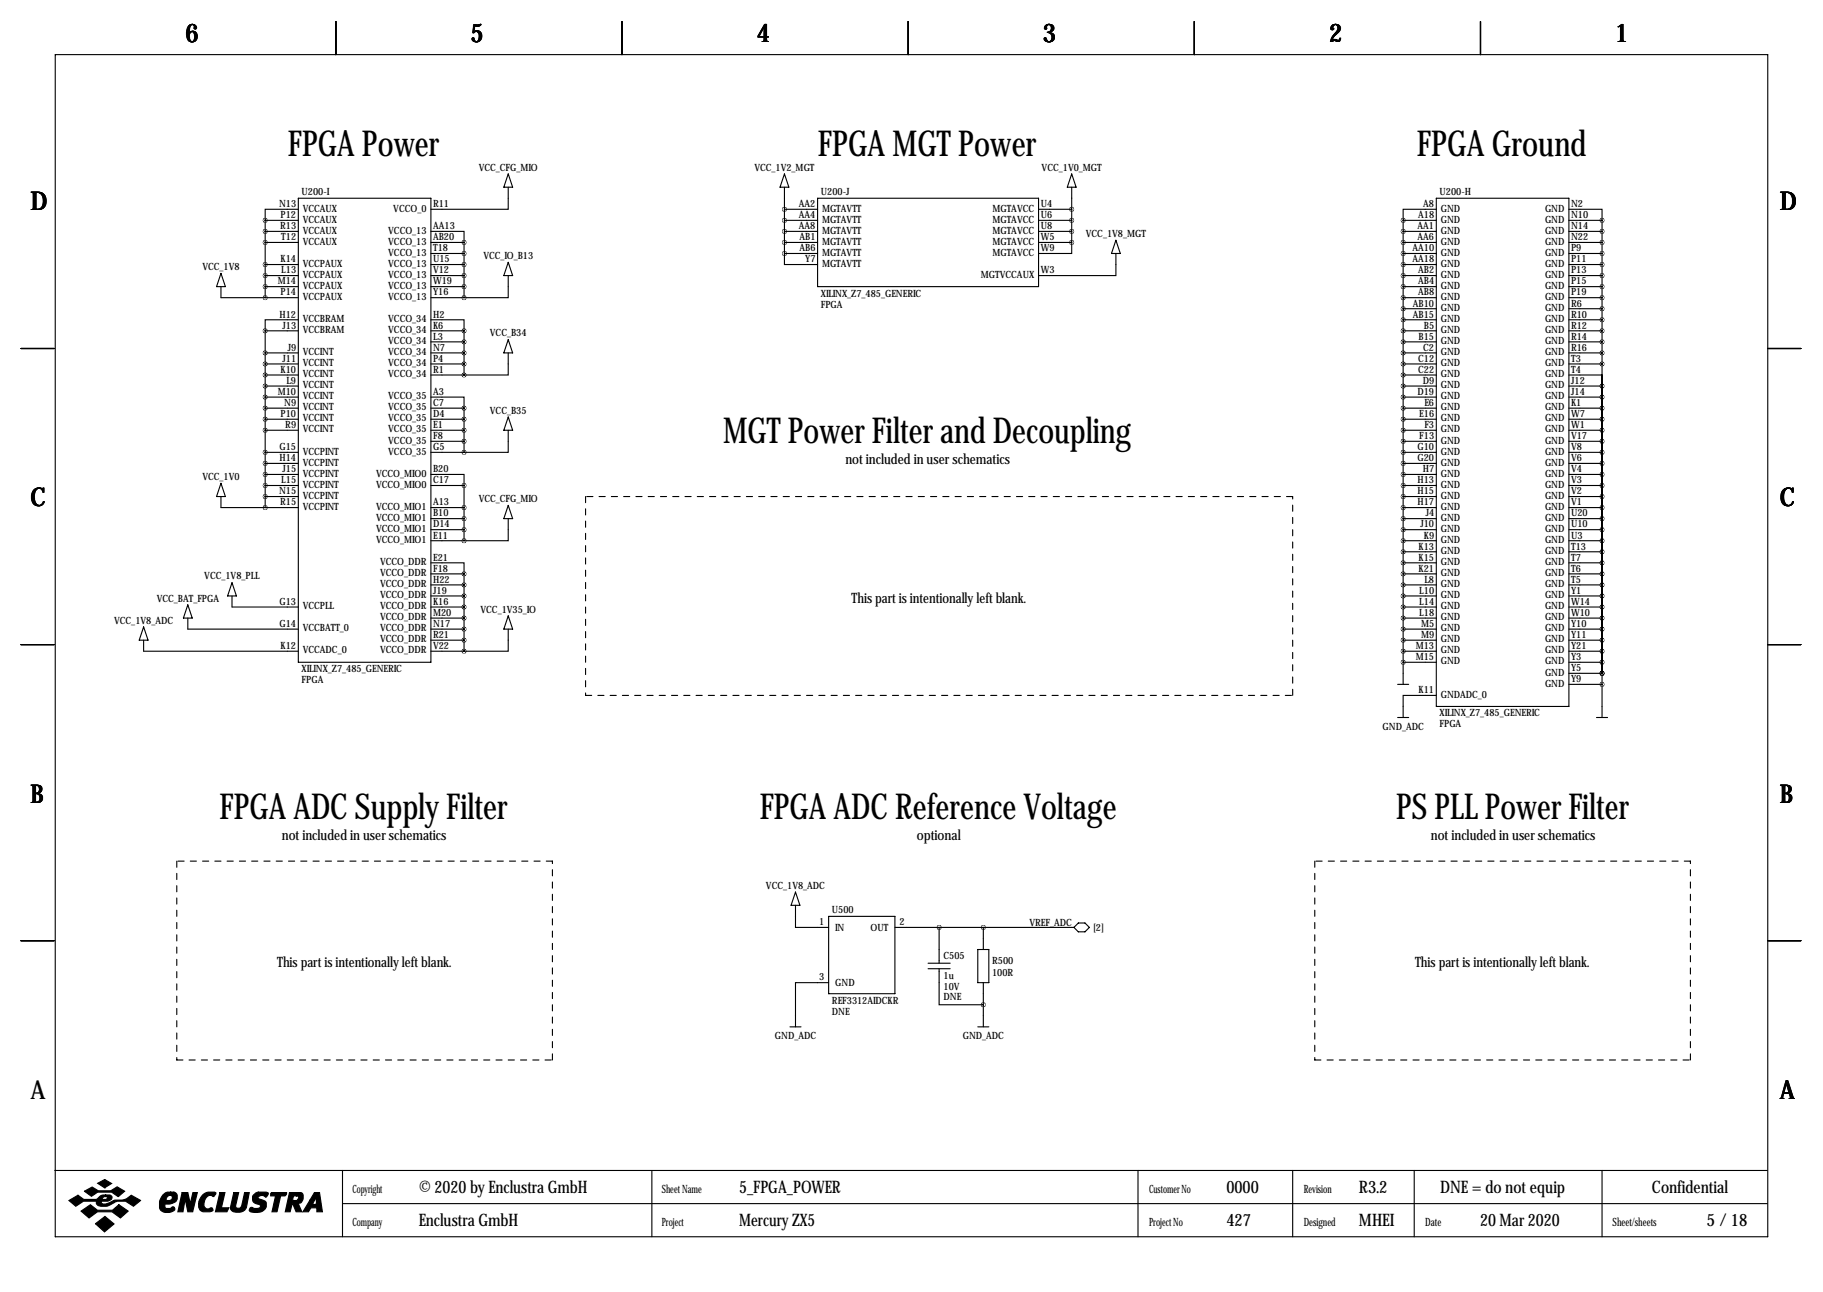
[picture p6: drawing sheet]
<svg xmlns="http://www.w3.org/2000/svg" width="419mm" height="297mm" viewBox="0 0 419 297" stroke-linecap="round" stroke-linejoin="round" font-family="sans-serif">
<g fill="none" stroke="#000" stroke-width=".25">
<path d="M12.7 12.6h393.7v271.7h-393.7zM77.2 4.9v7.7M143 4.9v7.7M208.8 4.9v7.7M274.6 4.9v7.7M340.4 4.9v7.7M116.8 40l1.1 3h-2.1zM180.3 40l1.1 3h-2.1zM246.4 40l1 3h-2zM61 50.7h7.6M61 53.2h7.6M61 55.7h7.6"/>
<path d="M61 50.7v17.7M68.6 48.1h-7.6v2.6M68.6 45.6h30.5v106.7h-30.5zM99.1 53.2h7.6v2.5M99.1 55.7h7.6M99.1 58.3h7.6M106.7 55.7v12.7M116.8 43v5.1h-17.7M180.3 58.3v2.5h7.7M180.3 48.1h7.7M180.3 50.7h7.7M180.3 53.2h7.7"/>
<path d="M180.3 55.7h7.7M180.3 58.3h7.7M180.3 43v15.3M188 45.6h50.8v20.3h-50.8zM238.8 48.1h7.6M238.8 50.7h7.6M238.8 53.2h7.6M238.8 55.7h7.6M246.4 55.7v2.6h-7.6M246.4 43v12.7M256.5 58.3v5.1h-17.7M256.5 55.2l1.1 3.1h-2.1z"/>
<path d="M322.6 50.7h7.6M322.6 53.2h7.6M322.6 55.7h7.6M322.6 58.3h7.6M322.6 50.7v106.6M330.2 48.1h-7.6v2.6M330.2 45.6h30.5v116.8h-30.5zM360.7 48.1h7.6v2.6M360.7 50.7h7.6M360.7 53.2h7.6M360.7 55.7h7.6M360.7 58.3h7.6"/>
<path d="M368.3 50.7v114.3M50.8 62.9l1 3h-2zM50.8 65.9v2.5h17.8M61 60.8h7.6M61 63.4h7.6M61 65.9h7.6M61 76.1h7.6M61 76.1v40.6M68.6 73.5h-7.6v2.6M99.1 73.5h7.6v2.6M99.1 60.8h7.6M99.1 63.4h7.6"/>
<path d="M99.1 65.9h7.6M99.1 68.4h7.6M99.1 76.1h7.6M99.1 78.6h7.6M106.7 76.1v10.1M116.8 63.4v5h-10.1M116.8 60.3l1.1 3.1h-2.1zM116.8 78.1l1.1 3h-2.1zM322.6 60.8h7.6M322.6 63.4h7.6M322.6 65.9h7.6M322.6 68.4h7.6"/>
<path d="M322.6 71h7.6M322.6 73.5h7.6M322.6 76.1h7.6M322.6 78.6h7.6M360.7 60.8h7.6M360.7 63.4h7.6M360.7 65.9h7.6M360.7 68.4h7.6M360.7 71h7.6M360.7 73.5h7.6M360.7 76.1h7.6M360.7 78.6h7.6"/>
<path d="M4.8 80.1h7.6M61 81.1h7.6M61 83.7h7.6M61 86.2h7.6M61 88.8h7.6M61 91.3h7.6M61 93.8h7.6M61 96.4h7.6M61 98.9h7.6M99.1 91.3h7.6v2.5M99.1 81.1h7.6M99.1 83.7h7.6"/>
<path d="M99.1 86.2h7.6M99.1 93.8h7.6M99.1 96.4h7.6M99.1 98.9h7.6M106.7 93.8v10.2M116.8 98.9v5.1h-10.1M116.8 81.1v5.1h-10.1M116.8 95.9l1.1 3h-2.1zM322.6 81.1h7.6M322.6 83.7h7.6M322.6 86.2h7.6M322.6 88.8h7.6"/>
<path d="M322.6 91.3h7.6M322.6 93.8h7.6M322.6 96.4h7.6M322.6 98.9h7.6M360.7 93.8h7.6v2.6M360.7 91.3h7.6v2.5M360.7 88.8h7.6v2.5M360.7 86.2h7.6v2.6M360.7 98.9h7.6v2.6M360.7 96.4h7.6v2.5M360.7 81.1h7.6M360.7 83.7h7.6"/>
<path d="M406.4 80.1h7.6M50.8 111.1l1 3.1h-2zM50.8 114.2v2.5h17.8M61 104h7.6M61 106.5h7.6M61 109.1h7.6M61 111.6h7.6M61 114.2h7.6M99.1 109.1h7.6v2.5M99.1 101.5h7.6M99.1 104h7.6M99.1 111.6h7.6"/>
<path d="M99.1 116.7h7.6M99.1 119.2h7.6M106.7 111.6v12.7M116.8 119.2v5.1h-10.1M116.8 116.2l1.1 3h-2.1zM322.6 101.5h7.6M322.6 104h7.6M322.6 106.5h7.6M322.6 109.1h7.6M322.6 111.6h7.6M322.6 114.2h7.6M322.6 116.7h7.6"/>
<path d="M322.6 119.2h7.6M360.7 104h7.6v2.5M360.7 101.5h7.6v2.5M360.7 114.2h7.6v2.5M360.7 111.6h7.6v2.6M360.7 109.1h7.6v2.5M360.7 106.5h7.6v2.6M360.7 119.2h7.6v2.6M360.7 116.7h7.6v2.5M43.2 139.1l1 3h-2zM53.3 134l1.1 3h-2.1zM53.3 137v2.6h15.3"/>
<path d="M99.1 129.4h7.6v2.5M99.1 121.8h7.6M99.1 124.3h7.6M99.1 131.9h7.6M99.1 134.5h7.6M99.1 137h7.6M99.1 139.6h7.6M106.7 131.9v17.8M322.6 121.8h7.6M322.6 124.3h7.6M322.6 126.9h7.6M322.6 129.4h7.6"/>
<path d="M322.6 131.9h7.6M322.6 134.5h7.6M322.6 137h7.6M322.6 139.6h7.6M360.7 124.3h7.6v2.6M360.7 121.8h7.6v2.5M360.7 134.5h7.6v2.5M360.7 131.9h7.6v2.6M360.7 129.4h7.6v2.5M360.7 126.9h7.6v2.5M360.7 139.6h7.6v2.5M360.7 137h7.6v2.6"/>
<path d="M4.8 148.2h7.6M33 144.1l1 3.1h-2zM33 147.2v2.5h35.6M43.2 142.1v2.5h25.4M99.1 142.1h7.6M99.1 144.6h7.6M99.1 147.2h7.6M99.1 149.7h7.6M116.8 144.6v5.1h-10.1M116.8 141.6l1.1 3h-2.1zM321.3 157.3h2.5M322.6 142.1h7.6"/>
<path d="M322.6 144.6h7.6M322.6 147.2h7.6M322.6 149.7h7.6M322.6 152.3h7.6M330.2 159.9h-7.6v5.1M360.7 144.6h7.6v2.6M360.7 142.1h7.6v2.5M360.7 152.3h7.6v2.5M360.7 149.7h7.6v2.6M360.7 147.2h7.6v2.5M360.7 154.8h7.6M360.7 157.3h7.6"/>
<path d="M368.3 154.8h.1M406.4 148.2h7.6M321.3 165h2.5M367 165h2.6M4.8 216.3h7.6M182.9 208.1v5.1h7.6M182.9 205.1l1 3h-2zM190.5 210.7h15.2v17.8h-15.2zM205.7 213.2h41.2M215.9 213.2v8.2M224.8 218.3h2.5v7.6h-2.5zM226.1 213.2v5.1"/>
<path d="M247.9 212.2h1.5l1 1-1 1h-1.5l-1-1zM406.4 216.3h7.6M181.6 236.1h2.5M190.5 225.9h-7.6v10.2M213.4 221.4h5M213.4 222.7h5M215.9 222.7v8.3h10.2M224.8 236.1h2.5M226.1 225.9v10.2M12.6 269.1h393.7M78.7 269.1v15.2M78.7 276.7h327.6"/>
<path d="M149.9 269.1v15.2M261.6 269.1v15.2M297.2 269.1v15.2M325.1 269.1v15.2M368.3 269.1v15.2"/>
</g>
<g fill="#000" stroke="#000" stroke-width=".25">
<path d="M15.8 276l2.1-1.2 1.4 1h2.8l.3-.2a1.77 1.77 0 0 1 1.9-.9v.4l-.6 .2-.2 .5h.9l.3-.6-.4-.1v-.4h.9a.59 .59 0 0 1 .6 .7l-.2 .4-.8 .4h-1.4l-.1 .1 .1 .4a3.2 3.2 0 0 0 2.7-.7l.3-.1a4 4 0 0 0 3.8-1.1l2.1 1.2-1.6 1.3a4 4 0 0 0-5.5-.2 2.66 2.66 0 0 1-2.9-.2l-.1-.7h-3l-1.8 1.1zM19.4 273.9l1.8-1 1.4 .9h2.9l1.4-.9 1.8 1-1.5 1.2-1.5-1h-3.2l-1.5 .9zM22.5 272l1.6-.8 1.6 .9-1.6 1zM18.6 278.4l2.2-1.4 1.6 1.2h3.5l1.4-1.2 2.2 1.4-1.8 1.6-1.9-1.4h-3.4l-1.9 1.4zM37.4 274.7a1.75 1.75 0 0 1 1.8-.6v.7a.82 .82 0 0 0-.8 1.2h.6a.6 .6 0 0 0 .6-.5 .6 .6 0 0 0-.4-.7v-.7h.8l.5 .3a1.61 1.61 0 0 1 0 1.7 1.61 1.61 0 0 1-1.5 .7h-1v.9l.2 .1h.9l.7-.4 .4 .4a1.06 1.06 0 0 1-1.3 1 1.82 1.82 0 0 1-2.2-1.1 3.5 3.5 0 0 1 .7-3zM41.9 274.2h1.3l.5 2.6 .6-2.6h1.1l-1.1 4.4h-1.1l-.6-2.9-.5 2.9h-1.2zM46.7 274.6a2.78 2.78 0 0 1 2.9-.4l-.4 .9a1.32 1.32 0 0 0-2.1 .8l-.2 .8a.98 .98 0 0 0 1.1 1.2 .55 .55 0 0 1 .6-.2 .55 .55 0 0 1 .4 .6l-.7 .3-1.8-.1a1.79 1.79 0 0 1-.8-2.3zM50.5 274.2h1.2l-.8 3.5h1.7l-.4 .9h-2.7zM53.7 274.2h1.2l-.7 3.1a.73 .73 0 0 0 .7 .5 .73 .73 0 0 0 .7-.6l.6-3h1.1l-.7 3.4a2.28 2.28 0 0 1-3.6 .4v-.4zM58.3 274.7l.8-.6h2.1l.5 .2v.2l-.6 .7a.96 .96 0 0 0-1-.4 .96 .96 0 0 0-.8 .6l1.7 .8a1.71 1.71 0 0 1-.1 1.8 1.71 1.71 0 0 1-1.7 .8l-1.4-.2a.51 .51 0 0 1-.4-.7 .51 .51 0 0 1 .8-.2l1 .1a.52 .52 0 0 0 .6-.2 .52 .52 0 0 0-.2-.7 1.39 1.39 0 0 1-1.4-.6 1.39 1.39 0 0 1 .1-1.6zM62.2 274.4l.2-.2h3.5l-.1 .4-.3 .3h-1l-.8 3.7h-1.2l.8-3.7h-1.1zM66.5 274.2h1.7v.7h-.7l-.2 1.1h.9l.3-.3a.44 .44 0 0 0 .1-.5 .44 .44 0 0 0-.4-.3v-.7h1l.3 .2 .2 .3v.9a1.03 1.03 0 0 1-1.2 1l.9 2h-1.3l-.8-1.8h-.1l-.5 1.8h-1.1z"/>
<path d="M72.3 274.2h1.2l.6 4.4h-1.3v-.9h-1.3l-.6 .9h-1.3l1.7-2.7h1l-.4 .8 .2 .2h.4l.2-.2v-1.5l-.4 .7h-1zM21.9 281.3l2.2-1.6 2.1 1.7-2.2 1.8z"/>
</g>
<path d="M134.6 114.2v45.7M297.2 114.2h-162.6M134.6 159.9h162.6M297.2 159.9v-45.7M40.6 198v45.7M127 198h-86.4M302.3 198v45.7M388.6 198h-86.3M40.6 243.7h86.4M127 243.7v-45.7M302.3 243.7h86.3M388.6 243.7v-45.7" fill="none" stroke="#000" stroke-width=".25" stroke-dasharray="1.4 1.4"/>
<path d="M322.5 152.3a.05 .05 0 0 0 .1 0 .05 .05 0 0 0-.1 0zM322.5 149.7a.05 .05 0 0 0 .1 0 .05 .05 0 0 0-.1 0zM322.5 147.2a.05 .05 0 0 0 .1 0 .05 .05 0 0 0-.1 0zM322.5 144.6a.05 .05 0 0 0 .1 0 .05 .05 0 0 0-.1 0zM322.5 142.1a.05 .05 0 0 0 .1 0 .05 .05 0 0 0-.1 0zM322.5 139.6a.05 .05 0 0 0 .1 0 .05 .05 0 0 0-.1 0zM322.5 137a.05 .05 0 0 0 .1 0 .05 .05 0 0 0-.1 0zM322.5 134.5a.05 .05 0 0 0 .1 0 .05 .05 0 0 0-.1 0zM322.5 131.9a.05 .05 0 0 0 .1 0 .05 .05 0 0 0-.1 0zM322.5 129.4a.05 .05 0 0 0 .1 0 .05 .05 0 0 0-.1 0zM322.5 126.9a.05 .05 0 0 0 .1 0 .05 .05 0 0 0-.1 0zM322.5 124.3a.05 .05 0 0 0 .1 0 .05 .05 0 0 0-.1 0zM322.5 121.8a.05 .05 0 0 0 .1 0 .05 .05 0 0 0-.1 0zM322.5 119.2a.05 .05 0 0 0 .1 0 .05 .05 0 0 0-.1 0zM322.5 116.7a.05 .05 0 0 0 .1 0 .05 .05 0 0 0-.1 0zM322.5 114.2a.05 .05 0 0 0 .1 0 .05 .05 0 0 0-.1 0zM322.5 111.6a.05 .05 0 0 0 .1 0 .05 .05 0 0 0-.1 0zM322.5 109.1a.05 .05 0 0 0 .1 0 .05 .05 0 0 0-.1 0zM322.5 106.5a.05 .05 0 0 0 .1 0 .05 .05 0 0 0-.1 0zM322.5 104a.05 .05 0 0 0 .1 0 .05 .05 0 0 0-.1 0zM322.5 101.5a.05 .05 0 0 0 .1 0 .05 .05 0 0 0-.1 0zM322.5 98.9a.05 .05 0 0 0 .1 0 .05 .05 0 0 0-.1 0zM322.5 96.4a.05 .05 0 0 0 .1 0 .05 .05 0 0 0-.1 0zM322.5 93.8a.05 .05 0 0 0 .1 0 .05 .05 0 0 0-.1 0zM322.5 91.3a.05 .05 0 0 0 .1 0 .05 .05 0 0 0-.1 0zM322.5 88.8a.05 .05 0 0 0 .1 0 .05 .05 0 0 0-.1 0zM322.5 86.2a.05 .05 0 0 0 .1 0 .05 .05 0 0 0-.1 0zM322.5 83.7a.05 .05 0 0 0 .1 0 .05 .05 0 0 0-.1 0zM180.3 48.1a.05 .05 0 0 0 .1 0 .05 .05 0 0 0-.1 0zM180.3 50.7a.05 .05 0 0 0 .1 0 .05 .05 0 0 0-.1 0zM180.3 53.2a.05 .05 0 0 0 .1 0 .05 .05 0 0 0-.1 0zM180.3 55.7a.05 .05 0 0 0 .1 0 .05 .05 0 0 0-.1 0zM180.3 58.3a.05 .05 0 0 0 .1 0 .05 .05 0 0 0-.1 0zM246.3 48.1a.05 .05 0 0 0 .1 0 .05 .05 0 0 0-.1 0zM246.3 50.7a.05 .05 0 0 0 .1 0 .05 .05 0 0 0-.1 0zM246.3 53.2a.05 .05 0 0 0 .1 0 .05 .05 0 0 0-.1 0zM246.3 55.7a.05 .05 0 0 0 .1 0 .05 .05 0 0 0-.1 0zM322.5 81.1a.05 .05 0 0 0 .1 0 .05 .05 0 0 0-.1 0zM226 231a.05 .05 0 0 0 .1 0 .05 .05 0 0 0-.1 0zM322.5 78.6a.05 .05 0 0 0 .1 0 .05 .05 0 0 0-.1 0zM322.5 50.7a.05 .05 0 0 0 .1 0 .05 .05 0 0 0-.1 0zM322.5 53.2a.05 .05 0 0 0 .1 0 .05 .05 0 0 0-.1 0zM322.5 55.7a.05 .05 0 0 0 .1 0 .05 .05 0 0 0-.1 0zM322.5 58.3a.05 .05 0 0 0 .1 0 .05 .05 0 0 0-.1 0zM322.5 60.8a.05 .05 0 0 0 .1 0 .05 .05 0 0 0-.1 0zM322.5 63.4a.05 .05 0 0 0 .1 0 .05 .05 0 0 0-.1 0zM322.5 65.9a.05 .05 0 0 0 .1 0 .05 .05 0 0 0-.1 0zM322.5 68.4a.05 .05 0 0 0 .1 0 .05 .05 0 0 0-.1 0zM322.5 71a.05 .05 0 0 0 .1 0 .05 .05 0 0 0-.1 0zM322.5 73.5a.05 .05 0 0 0 .1 0 .05 .05 0 0 0-.1 0zM322.5 76.1a.05 .05 0 0 0 .1 0 .05 .05 0 0 0-.1 0zM226 213.2a.05 .05 0 0 0 .1 0 .05 .05 0 0 0-.1 0zM60.9 50.7a.05 .05 0 0 0 .1 0 .05 .05 0 0 0-.1 0zM60.9 53.2a.05 .05 0 0 0 .1 0 .05 .05 0 0 0-.1 0zM60.9 63.4a.05 .05 0 0 0 .1 0 .05 .05 0 0 0-.1 0zM60.9 65.9a.05 .05 0 0 0 .1 0 .05 .05 0 0 0-.1 0zM60.9 83.7a.05 .05 0 0 0 .1 0 .05 .05 0 0 0-.1 0zM60.9 86.2a.05 .05 0 0 0 .1 0 .05 .05 0 0 0-.1 0zM60.9 88.8a.05 .05 0 0 0 .1 0 .05 .05 0 0 0-.1 0zM60.9 91.3a.05 .05 0 0 0 .1 0 .05 .05 0 0 0-.1 0zM60.9 93.8a.05 .05 0 0 0 .1 0 .05 .05 0 0 0-.1 0zM60.9 96.4a.05 .05 0 0 0 .1 0 .05 .05 0 0 0-.1 0zM60.9 106.5a.05 .05 0 0 0 .1 0 .05 .05 0 0 0-.1 0zM60.9 109.1a.05 .05 0 0 0 .1 0 .05 .05 0 0 0-.1 0zM60.9 111.6a.05 .05 0 0 0 .1 0 .05 .05 0 0 0-.1 0zM60.9 114.2a.05 .05 0 0 0 .1 0 .05 .05 0 0 0-.1 0zM60.9 98.9a.05 .05 0 0 0 .1 0 .05 .05 0 0 0-.1 0zM60.9 104a.05 .05 0 0 0 .1 0 .05 .05 0 0 0-.1 0zM60.9 55.7a.05 .05 0 0 0 .1 0 .05 .05 0 0 0-.1 0zM60.9 60.8a.05 .05 0 0 0 .1 0 .05 .05 0 0 0-.1 0zM60.9 76.1a.05 .05 0 0 0 .1 0 .05 .05 0 0 0-.1 0zM60.9 81.1a.05 .05 0 0 0 .1 0 .05 .05 0 0 0-.1 0zM60.9 68.4a.05 .05 0 0 0 .1 0 .05 .05 0 0 0-.1 0zM106.6 58.3a.05 .05 0 0 0 .1 0 .05 .05 0 0 0-.1 0zM106.6 98.9a.05 .05 0 0 0 .1 0 .05 .05 0 0 0-.1 0zM60.9 116.7a.05 .05 0 0 0 .1 0 .05 .05 0 0 0-.1 0zM106.6 55.7a.05 .05 0 0 0 .1 0 .05 .05 0 0 0-.1 0zM106.6 60.8a.05 .05 0 0 0 .1 0 .05 .05 0 0 0-.1 0zM106.6 63.4a.05 .05 0 0 0 .1 0 .05 .05 0 0 0-.1 0zM106.6 65.9a.05 .05 0 0 0 .1 0 .05 .05 0 0 0-.1 0zM106.6 68.4a.05 .05 0 0 0 .1 0 .05 .05 0 0 0-.1 0zM106.6 76.1a.05 .05 0 0 0 .1 0 .05 .05 0 0 0-.1 0zM106.6 78.6a.05 .05 0 0 0 .1 0 .05 .05 0 0 0-.1 0zM106.6 81.1a.05 .05 0 0 0 .1 0 .05 .05 0 0 0-.1 0zM106.6 83.7a.05 .05 0 0 0 .1 0 .05 .05 0 0 0-.1 0zM106.6 86.2a.05 .05 0 0 0 .1 0 .05 .05 0 0 0-.1 0zM106.6 93.8a.05 .05 0 0 0 .1 0 .05 .05 0 0 0-.1 0zM106.6 96.4a.05 .05 0 0 0 .1 0 .05 .05 0 0 0-.1 0zM106.6 101.5a.05 .05 0 0 0 .1 0 .05 .05 0 0 0-.1 0zM106.6 104a.05 .05 0 0 0 .1 0 .05 .05 0 0 0-.1 0zM106.6 111.6a.05 .05 0 0 0 .1 0 .05 .05 0 0 0-.1 0zM106.6 116.7a.05 .05 0 0 0 .1 0 .05 .05 0 0 0-.1 0zM106.6 119.2a.05 .05 0 0 0 .1 0 .05 .05 0 0 0-.1 0zM106.6 121.8a.05 .05 0 0 0 .1 0 .05 .05 0 0 0-.1 0zM106.6 124.3a.05 .05 0 0 0 .1 0 .05 .05 0 0 0-.1 0zM106.6 131.9a.05 .05 0 0 0 .1 0 .05 .05 0 0 0-.1 0zM106.6 134.5a.05 .05 0 0 0 .1 0 .05 .05 0 0 0-.1 0zM106.6 137a.05 .05 0 0 0 .1 0 .05 .05 0 0 0-.1 0zM106.6 139.6a.05 .05 0 0 0 .1 0 .05 .05 0 0 0-.1 0zM106.6 142.1a.05 .05 0 0 0 .1 0 .05 .05 0 0 0-.1 0zM106.6 144.6a.05 .05 0 0 0 .1 0 .05 .05 0 0 0-.1 0zM106.6 147.2a.05 .05 0 0 0 .1 0 .05 .05 0 0 0-.1 0zM106.6 149.7a.05 .05 0 0 0 .1 0 .05 .05 0 0 0-.1 0z" fill="#000" stroke="#000" stroke-width="1"/>
<g font-size="8.2">
<text x="66.2" y="35.8">FPGA Power</text>
<text x="188" y="35.8">FPGA MGT Power</text>
<text x="325.7" y="35.8">FPGA Ground</text>
<text x="166.2" y="101.9">MGT Power Filter and Decoupling</text>
<text x="50.5" y="188.2">FPGA ADC Supply Filter</text>
<text x="174.7" y="188.2">FPGA ADC Reference Voltage</text>
<text x="321" y="188.2">PS PLL Power Filter</text>
</g>
<g font-size="5.9">
<text x="42.7" y="9.8">6</text>
<text x="108.2" y="9.8">5</text>
<text x="174" y="9.8">4</text>
<text x="239.8" y="9.8">3</text>
<text x="305.6" y="9.8">2</text>
<text x="371.3" y="9.8">1</text>
<text x="7" y="48.4">D</text>
<text x="409.2" y="48.4">D</text>
<text x="7" y="116.4">C</text>
<text x="409.2" y="116.4">C</text>
<text x="7" y="184.5">B</text>
<text x="409.2" y="184.5">B</text>
<text x="7" y="252.6">A</text>
<text x="409.2" y="252.6">A</text>
</g>
<g font-size="4">
<text x="96.3" y="274.2">© 2020 by Enclustra GmbH</text>
<text x="169.9" y="274.2">5_FPGA_POWER</text>
<text x="281.9" y="274.2">0000</text>
<text x="312.4" y="274.2">R3.2</text>
<text x="331.1" y="274.2">DNE = do not equip</text>
<text x="379.8" y="274.2">Confidential</text>
<text x="96.3" y="281.8">Enclustra GmbH</text>
<text x="169.9" y="281.8">Mercury ZX5</text>
<text x="281.9" y="281.8">427</text>
<text x="312.4" y="281.8">MHEI</text>
<text x="340.3" y="281.8">20 Mar 2020</text>
<text x="392.3" y="281.8">5 / 18</text>
</g>
<g font-size="3.3">
<text x="194.4" y="106.7">not included in user schematics</text>
<text x="195.8" y="138.5">This part is intentionally left blank.</text>
<text x="64.8" y="193.1">not included in user schematics</text>
<text x="210.8" y="193.1">optional</text>
<text x="329" y="193.1">not included in user schematics</text>
<text x="63.7" y="222.4">This part is intentionally left blank.</text>
<text x="325.3" y="222.4">This part is intentionally left blank.</text>
</g>
<g font-size="2.6">
<text x="81" y="274.2">Copyright</text>
<text x="152.1" y="274.2">Sheet Name</text>
<text x="264.2" y="274.2">Customer No</text>
<text x="299.7" y="274.2">Revision</text>
<text x="81" y="281.8">Company</text>
<text x="152.1" y="281.8">Project</text>
<text x="264.2" y="281.8">Project No</text>
<text x="299.7" y="281.8">Designed</text>
<text x="327.7" y="281.8">Date</text>
<text x="370.7" y="281.8">Sheet/sheets</text>
</g>
<g font-size="2.3">
<text x="110.1" y="39.2">VCC_CFG_MIO</text>
<text x="173.4" y="39.2">VCC_1V2_MGT</text>
<text x="239.5" y="39.2">VCC_1V0_MGT</text>
<text x="64.2" y="47.6">N13</text>
<text x="69.3" y="44.8">U200-I</text>
<text x="99.6" y="47.6">R11</text>
<text x="183.6" y="47.6">AA2</text>
<text x="188.7" y="44.8">U200-J</text>
<text x="239.3" y="47.6">U4</text>
<text x="327.2" y="47.6">A8</text>
<text x="331" y="44.8">U200-H</text>
<text x="361.2" y="47.6">N2</text>
<text x="64.4" y="52.7">R13</text>
<text x="64.5" y="50.2">P12</text>
<text x="69.6" y="48.6">VCCAUX</text>
<text x="69.6" y="51.2">VCCAUX</text>
<text x="69.6" y="53.7">VCCAUX</text>
<text x="89.3" y="53.7">VCCO_13</text>
<text x="90.4" y="48.6">VCCO_0</text>
<text x="99.6" y="52.7">AA13</text>
<text x="183.6" y="50.2">AA4</text>
<text x="183.6" y="52.7">AA8</text>
<text x="189" y="48.6">MGTAVTT</text>
<text x="189" y="51.2">MGTAVTT</text>
<text x="189" y="53.7">MGTAVTT</text>
<text x="228.1" y="48.6">MGTAVCC</text>
<text x="228.1" y="51.2">MGTAVCC</text>
<text x="228.1" y="53.7">MGTAVCC</text>
<text x="239.3" y="50.2">U6</text>
<text x="239.3" y="52.7">U8</text>
<text x="325.9" y="52.7">AA1</text>
<text x="326" y="50.2">A18</text>
<text x="331.2" y="48.6">GND</text>
<text x="331.2" y="51.2">GND</text>
<text x="331.2" y="53.7">GND</text>
<text x="355.2" y="48.6">GND</text>
<text x="355.2" y="51.2">GND</text>
<text x="355.2" y="53.7">GND</text>
<text x="361.2" y="50.2">N10</text>
<text x="361.2" y="52.7">N14</text>
<text x="64.7" y="55.2">T12</text>
<text x="69.6" y="56.3">VCCAUX</text>
<text x="89.3" y="56.3">VCCO_13</text>
<text x="89.3" y="58.8">VCCO_13</text>
<text x="99.6" y="55.2">AB20</text>
<text x="99.6" y="57.8">T18</text>
<text x="111.1" y="59.5">VCC_IO_B13</text>
<text x="183.8" y="55.2">AB1</text>
<text x="183.8" y="57.8">AB6</text>
<text x="189" y="56.3">MGTAVTT</text>
<text x="189" y="58.8">MGTAVTT</text>
<text x="228.1" y="56.3">MGTAVCC</text>
<text x="228.1" y="58.8">MGTAVCC</text>
<text x="239.3" y="55.2">W5</text>
<text x="239.3" y="57.8">W9</text>
<text x="249.6" y="54.5">VCC_1V8_MGT</text>
<text x="324.7" y="57.8">AA10</text>
<text x="325.9" y="55.2">AA6</text>
<text x="331.2" y="56.3">GND</text>
<text x="331.2" y="58.8">GND</text>
<text x="355.2" y="56.3">GND</text>
<text x="355.2" y="58.8">GND</text>
<text x="361.2" y="55.2">N22</text>
<text x="361.2" y="57.8">P9</text>
<text x="46.5" y="62.1">VCC_1V8</text>
<text x="63.9" y="65.4">M14</text>
<text x="64.5" y="60.3">K14</text>
<text x="64.7" y="62.9">L13</text>
<text x="69.6" y="61.3">VCCPAUX</text>
<text x="69.6" y="63.9">VCCPAUX</text>
<text x="89.3" y="61.3">VCCO_13</text>
<text x="89.3" y="63.9">VCCO_13</text>
<text x="99.6" y="60.3">U15</text>
<text x="99.6" y="62.9">V12</text>
<text x="99.6" y="65.4">W19</text>
<text x="185.1" y="60.3">Y7</text>
<text x="189" y="61.3">MGTAVTT</text>
<text x="225.5" y="63.9">MGTVCCAUX</text>
<text x="239.3" y="62.9">W3</text>
<text x="324.7" y="60.3">AA18</text>
<text x="326" y="62.9">AB2</text>
<text x="326" y="65.4">AB4</text>
<text x="331.2" y="61.3">GND</text>
<text x="331.2" y="63.9">GND</text>
<text x="355.2" y="61.3">GND</text>
<text x="355.2" y="63.9">GND</text>
<text x="361.2" y="60.3">P11</text>
<text x="361.2" y="62.9">P13</text>
<text x="361.2" y="65.4">P15</text>
<text x="64.5" y="67.9">P14</text>
<text x="69.6" y="66.4">VCCPAUX</text>
<text x="69.6" y="69">VCCPAUX</text>
<text x="89.3" y="66.4">VCCO_13</text>
<text x="89.3" y="69">VCCO_13</text>
<text x="99.6" y="67.9">Y16</text>
<text x="188.7" y="68.2">XILINX_Z7_485_GENERIC</text>
<text x="188.7" y="70.7">FPGA</text>
<text x="324.8" y="70.5">AB10</text>
<text x="326" y="67.9">AB8</text>
<text x="331.2" y="66.4">GND</text>
<text x="331.2" y="69">GND</text>
<text x="331.2" y="71.5">GND</text>
<text x="355.2" y="66.4">GND</text>
<text x="355.2" y="69">GND</text>
<text x="355.2" y="71.5">GND</text>
<text x="361.2" y="67.9">P19</text>
<text x="361.2" y="70.5">R6</text>
<text x="64.3" y="73">H12</text>
<text x="64.9" y="75.6">J13</text>
<text x="69.6" y="74">VCCBRAM</text>
<text x="69.6" y="76.6">VCCBRAM</text>
<text x="89.3" y="74">VCCO_34</text>
<text x="89.3" y="76.6">VCCO_34</text>
<text x="99.6" y="73">H2</text>
<text x="99.6" y="75.6">K6</text>
<text x="112.6" y="77.3">VCC_B34</text>
<text x="324.8" y="73">AB15</text>
<text x="327.4" y="75.6">B5</text>
<text x="331.2" y="74">GND</text>
<text x="331.2" y="76.6">GND</text>
<text x="355.2" y="74">GND</text>
<text x="355.2" y="76.6">GND</text>
<text x="361.2" y="73">R10</text>
<text x="361.2" y="75.6">R12</text>
<text x="64.9" y="83.2">J11</text>
<text x="66.1" y="80.6">J9</text>
<text x="69.6" y="81.7">VCCINT</text>
<text x="89.3" y="79.1">VCCO_34</text>
<text x="89.3" y="81.7">VCCO_34</text>
<text x="99.6" y="78.1">L3</text>
<text x="99.6" y="80.6">N7</text>
<text x="99.6" y="83.2">P4</text>
<text x="326" y="83.2">C12</text>
<text x="326.1" y="78.1">B15</text>
<text x="327.2" y="80.6">C2</text>
<text x="331.2" y="79.1">GND</text>
<text x="331.2" y="81.7">GND</text>
<text x="355.2" y="79.1">GND</text>
<text x="355.2" y="81.7">GND</text>
<text x="361.2" y="78.1">R14</text>
<text x="361.2" y="80.6">R16</text>
<text x="361.2" y="83.2">T3</text>
<text x="64.5" y="85.7">K10</text>
<text x="65.8" y="88.3">L9</text>
<text x="69.6" y="84.2">VCCINT</text>
<text x="69.6" y="86.7">VCCINT</text>
<text x="69.6" y="89.3">VCCINT</text>
<text x="89.3" y="84.2">VCCO_34</text>
<text x="89.3" y="86.7">VCCO_34</text>
<text x="99.6" y="85.7">R1</text>
<text x="326" y="85.7">C22</text>
<text x="327.1" y="88.3">D9</text>
<text x="331.2" y="84.2">GND</text>
<text x="331.2" y="86.7">GND</text>
<text x="331.2" y="89.3">GND</text>
<text x="355.2" y="89.3">GND</text>
<text x="355.2" y="84.2">GND</text>
<text x="355.2" y="86.7">GND</text>
<text x="361.2" y="88.3">J12</text>
<text x="361.2" y="85.7">T4</text>
<text x="63.9" y="90.8">M10</text>
<text x="64.5" y="95.9">P10</text>
<text x="65.3" y="93.3">N9</text>
<text x="69.6" y="91.8">VCCINT</text>
<text x="69.6" y="94.4">VCCINT</text>
<text x="89.3" y="91.8">VCCO_35</text>
<text x="89.3" y="94.4">VCCO_35</text>
<text x="99.6" y="90.8">A3</text>
<text x="99.6" y="93.3">C7</text>
<text x="99.6" y="95.9">D4</text>
<text x="112.6" y="95.1">VCC_B35</text>
<text x="325.9" y="90.8">D19</text>
<text x="326.3" y="95.9">E16</text>
<text x="327.5" y="93.3">E6</text>
<text x="331.2" y="91.8">GND</text>
<text x="331.2" y="94.4">GND</text>
<text x="355.2" y="91.8">GND</text>
<text x="355.2" y="94.4">GND</text>
<text x="361.2" y="90.8">J14</text>
<text x="361.2" y="93.3">K1</text>
<text x="361.2" y="95.9">W7</text>
<text x="65.6" y="98.4">R9</text>
<text x="69.6" y="96.9">VCCINT</text>
<text x="69.6" y="99.4">VCCINT</text>
<text x="89.3" y="96.9">VCCO_35</text>
<text x="89.3" y="99.4">VCCO_35</text>
<text x="89.3" y="102">VCCO_35</text>
<text x="99.6" y="98.4">E1</text>
<text x="99.6" y="101">F8</text>
<text x="326.3" y="101">F13</text>
<text x="327.5" y="98.4">F3</text>
<text x="331.2" y="96.9">GND</text>
<text x="331.2" y="99.4">GND</text>
<text x="331.2" y="102">GND</text>
<text x="355.2" y="102">GND</text>
<text x="355.2" y="99.4">GND</text>
<text x="355.2" y="96.9">GND</text>
<text x="361.2" y="101">V17</text>
<text x="361.2" y="98.4">W1</text>
<text x="64.3" y="103.5">G15</text>
<text x="64.3" y="106">H14</text>
<text x="69.6" y="104.5">VCCPINT</text>
<text x="69.6" y="107.1">VCCPINT</text>
<text x="89.3" y="104.5">VCCO_35</text>
<text x="99.6" y="103.5">G5</text>
<text x="325.9" y="103.5">G10</text>
<text x="325.9" y="106">G20</text>
<text x="331.2" y="104.5">GND</text>
<text x="331.2" y="107.1">GND</text>
<text x="355.2" y="107.1">GND</text>
<text x="355.2" y="104.5">GND</text>
<text x="361.2" y="106">V6</text>
<text x="361.2" y="103.5">V8</text>
<text x="46.5" y="110.3">VCC_1V0</text>
<text x="64.2" y="113.7">N15</text>
<text x="64.7" y="111.1">L15</text>
<text x="64.9" y="108.6">J15</text>
<text x="69.6" y="109.6">VCCPINT</text>
<text x="69.6" y="112.1">VCCPINT</text>
<text x="86.5" y="109.6">VCCO_MIO0</text>
<text x="86.5" y="112.1">VCCO_MIO0</text>
<text x="99.6" y="108.6">B20</text>
<text x="99.6" y="111.1">C17</text>
<text x="325.9" y="111.1">H13</text>
<text x="325.9" y="113.7">H15</text>
<text x="327.1" y="108.6">H7</text>
<text x="331.2" y="109.6">GND</text>
<text x="331.2" y="112.1">GND</text>
<text x="355.2" y="112.1">GND</text>
<text x="355.2" y="109.6">GND</text>
<text x="361.2" y="113.7">V2</text>
<text x="361.2" y="111.1">V3</text>
<text x="361.2" y="108.6">V4</text>
<text x="64.4" y="116.2">R15</text>
<text x="69.6" y="114.7">VCCPINT</text>
<text x="69.6" y="117.2">VCCPINT</text>
<text x="86.5" y="117.2">VCCO_MIO1</text>
<text x="86.5" y="119.8">VCCO_MIO1</text>
<text x="99.6" y="116.2">A13</text>
<text x="99.6" y="118.7">B10</text>
<text x="110.1" y="115.4">VCC_CFG_MIO</text>
<text x="325.9" y="116.2">H17</text>
<text x="327.8" y="118.7">J4</text>
<text x="331.2" y="114.7">GND</text>
<text x="331.2" y="117.2">GND</text>
<text x="331.2" y="119.8">GND</text>
<text x="355.2" y="119.8">GND</text>
<text x="355.2" y="117.2">GND</text>
<text x="355.2" y="114.7">GND</text>
<text x="361.2" y="118.7">U20</text>
<text x="361.2" y="116.2">V1</text>
<text x="86.5" y="122.3">VCCO_MIO1</text>
<text x="86.5" y="124.8">VCCO_MIO1</text>
<text x="99.6" y="121.3">D14</text>
<text x="99.6" y="123.8">E11</text>
<text x="326.5" y="121.3">J10</text>
<text x="327.4" y="123.8">K9</text>
<text x="331.2" y="122.3">GND</text>
<text x="331.2" y="124.8">GND</text>
<text x="355.2" y="124.8">GND</text>
<text x="355.2" y="122.3">GND</text>
<text x="361.2" y="123.8">U3</text>
<text x="361.2" y="121.3">U10</text>
<text x="87.4" y="129.9">VCCO_DDR</text>
<text x="99.6" y="128.9">E21</text>
<text x="99.6" y="131.4">F18</text>
<text x="326.1" y="126.4">K13</text>
<text x="326.1" y="128.9">K15</text>
<text x="326.1" y="131.4">K21</text>
<text x="331.2" y="127.4">GND</text>
<text x="331.2" y="129.9">GND</text>
<text x="355.2" y="129.9">GND</text>
<text x="355.2" y="127.4">GND</text>
<text x="361.2" y="131.4">T6</text>
<text x="361.2" y="128.9">T7</text>
<text x="361.2" y="126.4">T13</text>
<text x="47" y="133.2">VCC_1V8_PLL</text>
<text x="87.4" y="132.5">VCCO_DDR</text>
<text x="87.4" y="135">VCCO_DDR</text>
<text x="87.4" y="137.5">VCCO_DDR</text>
<text x="99.6" y="134">H22</text>
<text x="99.6" y="136.5">J19</text>
<text x="326.3" y="136.5">L10</text>
<text x="327.5" y="134">L8</text>
<text x="331.2" y="132.5">GND</text>
<text x="331.2" y="135">GND</text>
<text x="331.2" y="137.5">GND</text>
<text x="355.2" y="135">GND</text>
<text x="355.2" y="132.5">GND</text>
<text x="355.2" y="137.5">GND</text>
<text x="361.2" y="134">T5</text>
<text x="361.2" y="136.5">Y1</text>
<text x="26.2" y="143.4">VCC_1V8_ADC</text>
<text x="36" y="138.3">VCC_BAT_FPGA</text>
<text x="64.3" y="139.1">G13</text>
<text x="69.6" y="140.1">VCCPLL</text>
<text x="87.4" y="140.1">VCCO_DDR</text>
<text x="87.4" y="142.6">VCCO_DDR</text>
<text x="99.6" y="139.1">K16</text>
<text x="99.6" y="141.6">M20</text>
<text x="110.5" y="140.8">VCC_1V35_IO</text>
<text x="326.3" y="139.1">L14</text>
<text x="326.3" y="141.6">L18</text>
<text x="331.2" y="140.1">GND</text>
<text x="331.2" y="142.6">GND</text>
<text x="355.2" y="142.6">GND</text>
<text x="355.2" y="140.1">GND</text>
<text x="361.2" y="141.6">W10</text>
<text x="361.2" y="139.1">W14</text>
<text x="64.3" y="144.1">G14</text>
<text x="64.5" y="149.2">K12</text>
<text x="69.6" y="145.2">VCCBATT_0</text>
<text x="87.4" y="145.2">VCCO_DDR</text>
<text x="87.4" y="147.7">VCCO_DDR</text>
<text x="99.6" y="144.1">N17</text>
<text x="99.6" y="146.7">R21</text>
<text x="99.6" y="149.2">V22</text>
<text x="325.5" y="149.2">M13</text>
<text x="326.7" y="144.1">M5</text>
<text x="326.7" y="146.7">M9</text>
<text x="331.2" y="145.2">GND</text>
<text x="331.2" y="147.7">GND</text>
<text x="355.2" y="145.2">GND</text>
<text x="355.2" y="147.7">GND</text>
<text x="361.2" y="144.1">Y10</text>
<text x="361.2" y="146.7">Y11</text>
<text x="361.2" y="149.2">Y21</text>
<text x="69.3" y="154.6">XILINX_Z7_485_GENERIC</text>
<text x="69.6" y="150.2">VCCADC_0</text>
<text x="87.4" y="150.2">VCCO_DDR</text>
<text x="325.5" y="151.8">M15</text>
<text x="331.2" y="150.2">GND</text>
<text x="331.2" y="152.8">GND</text>
<text x="355.2" y="152.8">GND</text>
<text x="355.2" y="155.3">GND</text>
<text x="355.2" y="150.2">GND</text>
<text x="361.2" y="151.8">Y3</text>
<text x="361.2" y="154.3">Y5</text>
<text x="69.3" y="157.1">FPGA</text>
<text x="326.1" y="159.4">K11</text>
<text x="331.2" y="160.4">GNDADC_0</text>
<text x="355.2" y="157.9">GND</text>
<text x="361.2" y="156.8">Y9</text>
<text x="317.9" y="167.8">GND_ADC</text>
<text x="331" y="164.7">XILINX_Z7_485_GENERIC</text>
<text x="331" y="167.3">FPGA</text>
<text x="176.1" y="204.3">VCC_1V8_ADC</text>
<text x="191.3" y="209.9">U500</text>
<text x="188.3" y="212.7">1</text>
<text x="192" y="214">IN</text>
<text x="200.2" y="214">OUT</text>
<text x="206.8" y="212.7">2</text>
<text x="236.7" y="212.8">VREF_ADC</text>
<text x="251.3" y="214">[2]</text>
<text x="216.9" y="220.6">C505</text>
<text x="228.1" y="221.6">R500</text>
<text x="188.3" y="225.4">3</text>
<text x="192" y="226.7">GND</text>
<text x="216.9" y="225.2">1u</text>
<text x="216.9" y="227.7">10V</text>
<text x="228.1" y="224.4">100R</text>
<text x="191.3" y="230.8">REF3312AIDCKR</text>
<text x="191.3" y="233.3">DNE</text>
<text x="216.9" y="230">DNE</text>
<text x="178.2" y="238.9">GND_ADC</text>
<text x="221.3" y="238.9">GND_ADC</text>
</g>
</svg>
